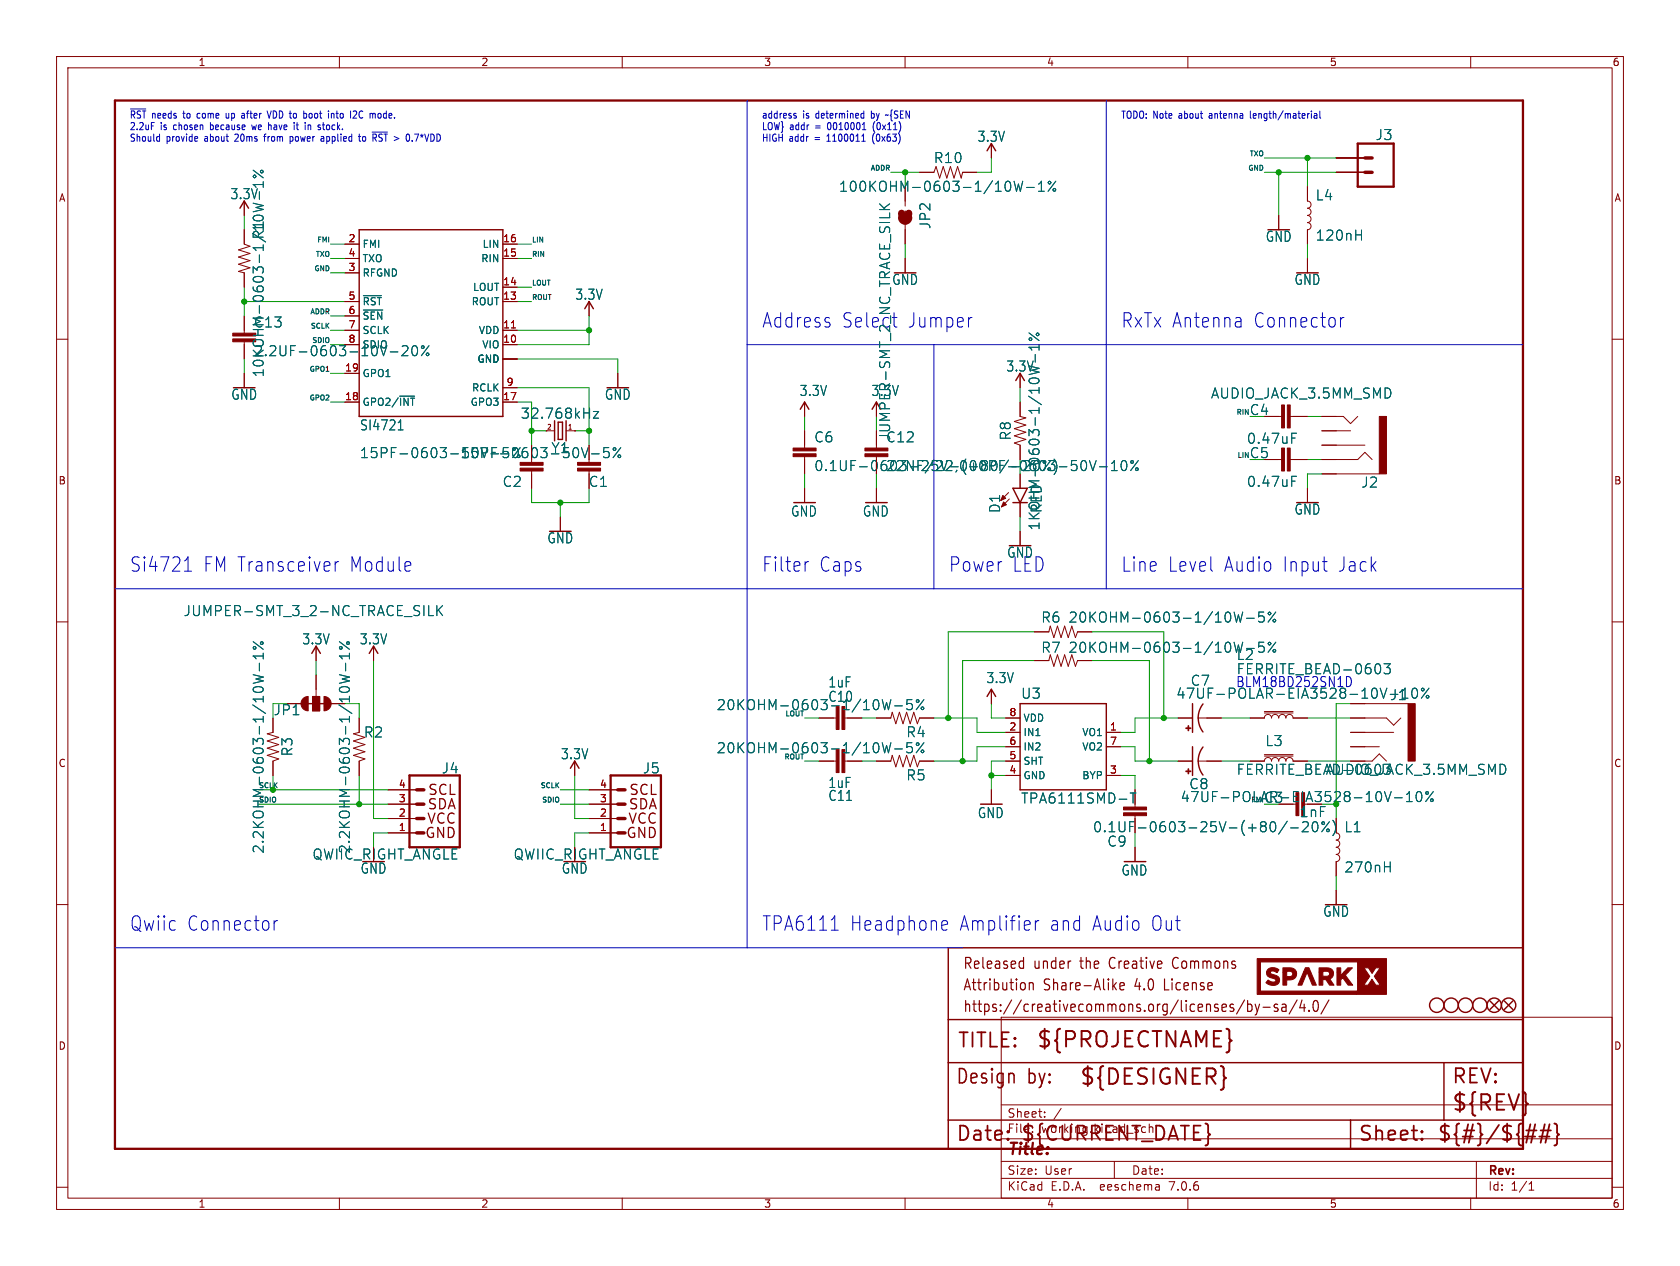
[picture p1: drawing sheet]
<svg xmlns="http://www.w3.org/2000/svg" width="297mm" height="224mm" viewBox="0 0 297 224" stroke-linecap="round" stroke-linejoin="round" font-family="sans-serif">
<g fill="none" stroke="#840000" stroke-width=".18">
<path d="M10 10h277v203.9h-277zM12 12h273v199.9h-273zM60 10v2M110 10v2M160 10v2M210 10v2M260 10v2M43.2 35.6v2.5M160 33v3.4M160 39.8v3.4M162.6 30.5h2.5l.4-1 .6 2 .7-2 .6 2 .6-2 .7 2 .6-2 .6 2 .3-1h2.5M175.3 25.4v2.5"/>
<path d="M226.1 38.1v2.5M231.1 33v2.6a.64 .64 0 0 1 .7 .6 .64 .64 0 0 1-.7 .6 .64 .64 0 0 1 .7 .7 .64 .64 0 0 1-.7 .6 .64 .64 0 0 1 .7 .6 .64 .64 0 0 1-.7 .7 .64 .64 0 0 1 .7 .6 .64 .64 0 0 1-.7 .6v2.6M236.2 30.5h5.1M236.2 27.9h5.1M10 60h2M43.2 40.6v2.6l1 .4-2 .6 2 .6-2 .7 2 .6-2 .6 2 .7-2 .6 1 .3v2.5M43.2 55.9v3M61 58.4h2.5M61 53.3h2.5M61 45.7h2.5M61 43.2h2.5M61 48.3h2.5"/>
<path d="M61 55.9h2.5M88.9 58.4h2.5M88.9 53.3h2.5M88.9 50.8h2.5M88.9 45.7h2.5M88.9 43.2h2.5M104.1 53.3v2.6M160 45.7v2.6M231.1 45.7v2.6M285 60h2M43.2 60.5v3M43.2 66v2.6"/>
<path d="M61 71.1h2.5M61 66h2.5M88.9 61h2.5M88.9 63.5h2.5M88.9 71.1h2.5M88.9 68.6h2.5M96.5 76.2h1.5M100.1 76.2h1.5M101.6 76.2h.1M104.1 78.7v3.1M109.2 66v2.6M142.2 71.1v2.6"/>
<path d="M142.2 76.2v3M154.9 78.7v.5M180.3 66v2.6M180.3 71.1v2.6l1.1 .2-2.1 .6 2.1 .7-2.1 .6 2.1 .7-2.1 .6 2.1 .6-2.1 .7 1 .3v2.6M223.5 73.7h3.1M228.1 73.7h3M233.7 78.7h7.6M233.7 73.7h3.8l1.3 1.2 1.2-1.2M233.7 76.2h5.1M94 83.3v3.1M99.1 91.4v2.6M104.1 83.3v.5"/>
<path d="M142.2 80.8v3M142.2 86.4v2.5M154.9 80.8v.5M154.9 86.4v2.5M178.3 87.1l-1.4 1.4M178.4 88.3l-1.4 1.4M180.3 83.8v2.6M180.3 88.9v2.5M180.3 94v2.5M223.5 81.3h3.1M228.1 81.3h3M231.1 86.4v2.5"/>
<path d="M233.7 81.3h6.3l1.3-1.3 1.3 1.3M233.7 83.8h10.1M10 110h2M55.9 114.3v2.5M55.9 119.4v3.8M66 114.3v2.5M182.9 111.8h2.5l.3-1.1 .6 2.1 .6-2.1 .7 2.1 .6-2.1 .6 2.1 .7-2.1 .6 2.1 .4-1h2.5M182.9 116.8h2.5l.3-1 .6 2.1 .6-2.1 .7 2.1 .6-2.1 .6 2.1 .7-2.1 .6 2.1 .4-1.1h2.5M285 110h2M48.3 127v2.5l-1.1 .3 2.1 .6-2.1 .7 2.1 .6-2.1 .6 2.1 .7-2.1 .6 2.1 .6-1 .4v2.6M50.8 124.5h2.5M55.2 123.2h1.3v2.5h-1.3z"/>
<path d="M58.4 124.5h2.6M63.5 127v2.5l-1 .3 2 .6-2 .7 2 .6-2 .6 2 .7-2 .6 2 .6-1 .4v2.6M68.6 139.7h5.1M101.6 134.6v2.6M104.1 139.7h5.1M144.8 134.6h3M144.8 127h3M149.4 134.6h3M149.4 127h3M154.9 134.6h2.6l.2-1 .7 2 .6-2 .6 2 .7-2 .6 2 .6-2 .7 2 .4-1h2.5M154.9 127h2.6l.2-1 .7 2 .6-2 .6 2 .7-2 .6 2 .6-2 .7 2 .4-1h2.5M175.3 121.9v2.6"/>
<path d="M175.3 139.7v2.5M177.8 134.6h2.5M177.8 127h2.5M177.8 129.5h2.5M177.8 132.1h2.5M177.8 137.2h2.5M195.6 129.5h2.5M195.6 132.1h2.5M195.6 137.2h2.5M200.7 139.7v3M208.3 134.6h2.5M208.3 127h2.5"/>
<path d="M211.8 134.6h4.1M211.8 127h4.1M221 127h2.5a.64 .64 0 0 1 .7-.6 .64 .64 0 0 1 .6 .6 .64 .64 0 0 1 .6-.6 .64 .64 0 0 1 .7 .6 .64 .64 0 0 1 .6-.6 .64 .64 0 0 1 .6 .6 .64 .64 0 0 1 .7-.6 .64 .64 0 0 1 .6 .6h2.5M223.5 134.6a.64 .64 0 0 1 .7-.6 .64 .64 0 0 1 .6 .6 .64 .64 0 0 1 .6-.6 .64 .64 0 0 1 .7 .6 .64 .64 0 0 1 .6-.6 .64 .64 0 0 1 .6 .6 .64 .64 0 0 1 .7-.6 .64 .64 0 0 1 .6 .6M223.5 133.7h5.1M223.5 133.5h5.1M223.5 126.1h5.1M223.5 125.9h5.1M238.8 127h6.3l1.3 1.3 1.2-1.3M238.8 129.5h7.6M238.8 132.1h5M241.3 124.5h7.6"/>
<path d="M242.6 134.6l1.2-1.2 1.3 1.2M10 160h2M68.6 147.3h5.1M68.6 144.8h5.1M68.6 142.2h5.1M104.1 147.3h5.1M104.1 144.8h5.1M104.1 142.2h5.1M200.7 144.3v.5M200.7 149.9v2.5M236.2 144.8v2.5a.64 .64 0 0 1 .7 .7 .64 .64 0 0 1-.7 .6 .64 .64 0 0 1 .7 .6 .64 .64 0 0 1-.7 .7 .64 .64 0 0 1 .7 .6 .64 .64 0 0 1-.7 .6 .64 .64 0 0 1 .7 .7 .64 .64 0 0 1-.7 .6v2.5M236.2 157.5v2.5"/>
<path d="M285 160h2M177 179.9h108v32h-108zM177 195.4h108M184.7 197.5v.1M184.7 196.7v.1M187.6 196l-1.3 2M10 210h2M60 211.9v2M110 211.9v2M160 211.9v2M177 208.4h108M177 205.4h108"/>
<path d="M177 201.4h108M197 205.4v3M204.9 209.6l.1 .9M205 210.4l-.2 .1M205 209.9h-.2M210 211.9v2M260 211.9v2M261 205.4v6.5M270.3 210.5h.9M270.3 209.4l.4-.4v1.5M285 210h2"/>
</g>
<g fill="none" stroke="#840000" stroke-width=".25">
<path d="M42.4 36.8l.8-1.2 .7 1.2M160 37.3v1.8M174.5 26.7l.8-1.3 .7 1.3M63.5 40.6h25.4v33.1h-25.4zM103.4 54.6l.7-1.3 .8 1.3M98 74.4v3.6M98.7 74.7v3M99.4 74.7v3M100.1 74.4v3.6M141.5 72.4l.7-1.3 .8 1.3M154.9 71.1l-.7 1.3M179.6 67.3l.7-1.3 .8 1.3"/>
<path d="M179.1 88.9h2.5M179.1 86.4h2.5l-1.3 2.5zM55.1 115.6l.8-1.3 .7 1.3M65.3 115.6l.7-1.3 .8 1.3M53.8 124.5h3.9M100.8 135.9l.8-1.3 .8 1.3M174.5 123.2l.8-1.3 .7 1.3M180.3 124.5h15.3v15.2h-15.3zM210.8 124.5v5M210.8 132.1v5.1M212.7 132.1a4.1 4.1 0 0 0 0 5M212.7 124.5a4.1 4.1 0 0 0 0 5"/>
<path d="M167.6 167.6h101.6v35.6h-101.6zM263.4 177l1.5 1.6M264.9 177l-1.5 1.6M265.9 177l1.6 1.6M267.5 177l-1.6 1.6M167.6 198.1h101.6M167.6 180.3h101.6M167.6 188h101.6M238.8 198.1v5.1M255.3 188v10.1"/>
<circle cx="254" cy="177.8" r="1.27"/>
<circle cx="256.5" cy="177.8" r="1.27"/>
<circle cx="259.1" cy="177.8" r="1.27"/>
<circle cx="261.6" cy="177.8" r="1.27"/>
<circle cx="264.2" cy="177.8" r="1.27"/>
<circle cx="266.7" cy="177.8" r="1.27"/>
</g>
<g fill="#840000" stroke="#840000" stroke-width=".18">
<path d="M243.8 73.7h1.3v10.1h-1.3z"/>
<path d="M152.9 80.3h4.1v.5h-4.1z"/>
<path d="M152.9 79.2h4.1v.6h-4.1z"/>
<path d="M225.6 172h.2z"/>
<path d="M230.8 171.2h.6l.3 .8h-1.3z"/>
<path d="M236.4 171.2h.6v.8h-.6z"/>
<path d="M238.3 171.2h.8l-.8 .8h-.8z"/>
<path d="M230.4 172h1.3l1 2.3h-.7l-.9-2.3-.9 2.3h-.7z"/>
<path d="M236.4 172h.6v.5l.5-.5h.8l-.5 .5 1.3 1.8h-.8l-.9-1.4-.4 .4v1h-.6z"/>
<path d="M240 173h1.9l-.8 1.3h.8l.6-1.1 .7 1.1h.8l-.8-1.3h1.9v2.9h-5.3v-.6h.2z"/>
<path d="M226.8 171.2l1.7 .1 .4 .2 .3 .5h-.8a.93 .93 0 0 0-.9-.2v.2h-.7z"/>
<path d="M233.2 171.2l1.9 .1 .3 .2 .3 .5h-.7l-.5-.2-1.3 .2z"/>
<path d="M222.2 169.6h22.9v3.4h-1.9l-.2-.3 1-1.5h-.8l-.6 1-.7-1h-.8l1.1 1.5-.3 .3h-1.9v-2.9h-17.2v5.2h17v.6h-17.6z"/>
<path d="M224.2 171.4a1.59 1.59 0 0 1 1.9 .1l-.3 .5-.8-.3-.4 .3h-.7z"/>
<path d="M233.2 172h.7v.7h.6a.44 .44 0 0 0 .5-.2 .44 .44 0 0 0 0-.5h.7v.2a.95 .95 0 0 1-.6 1l.7 1.1h-.8l-.6-1h-.5v1h-.7z"/>
<path d="M226.8 172h.7v.7h.5a.47 .47 0 0 0 .5-.2 .47 .47 0 0 0-.1-.5h.8v.3a1.09 1.09 0 0 1-1.2 1h-.5v.9h-.7z"/>
<path d="M223.9 172h.7l.1 .2 .5 .2a.95 .95 0 0 1 1 1 .95 .95 0 0 1-1.1 .9l-.7-.1-.6-.4 .4-.5a.82 .82 0 0 0 1.3 .1l-.1-.2-.5-.2a.92 .92 0 0 1-1-1z"/>
<path d="M198.6 143.8h4.1v.5h-4.1z"/>
<path d="M198.6 142.7h4.1v.6h-4.1z"/>
<path d="M230.1 140.2h.5v4.1h-.5z"/>
<path d="M229.1 140.2h.5v4.1h-.5z"/>
<path d="M248.9 124.5h1.3v10.1h-1.3z"/>
<path d="M210 136h.2v.9h-.2z"/>
<path d="M209.6 136.4h.9v.1h-.9z"/>
<path d="M210 128.4h.2v.9h-.2z"/>
<path d="M209.6 128.7h.9v.2h-.9z"/>
<path d="M102.1 81.8h4.1v.5h-4.1z"/>
<path d="M102.1 82.8h4.1v.5h-4.1z"/>
<path d="M57.3 123.2a1.27 1.27 0 0 1 1.2 1.3 1.27 1.27 0 0 1-1.2 1.2z"/>
<path d="M55.2 123.2h1.3v2.5h-1.3z"/>
<path d="M53.6 123.6l.3-.3 .6-.1v1.3h-1.3l.1-.6z"/>
<path d="M53.2 124.5h1.3v1.2a1.27 1.27 0 0 1-1.3-1.2z"/>
<path d="M91.9 81.8h4.1v.5h-4.1z"/>
<path d="M91.9 82.8h4.1v.5h-4.1z"/>
<path d="M41.1 59.9h4.1v.6h-4.1z"/>
<path d="M41.1 58.9h4.1v.5h-4.1z"/>
<path d="M148.8 125h.6v4h-.6z"/>
<path d="M147.8 125h.5v4h-.5z"/>
<path d="M148.8 132.6h.6v4.1h-.6z"/>
<path d="M147.8 132.6h.5v4.1h-.5z"/>
<path d="M177.4 88.8l.5 .5-.9 .4z"/>
<path d="M227.6 71.6h.5v4.1h-.5z"/>
<path d="M226.6 71.6h.5v4.1h-.5z"/>
<path d="M227.6 79.2h.5v4.1h-.5z"/>
<path d="M226.6 79.2h.5v4.1h-.5z"/>
<path d="M140.2 80.3h4.1v.5h-4.1z"/>
<path d="M140.2 79.2h4.1v.6h-4.1z"/>
</g>
<path d="M20.3 17.8h248.9v185.4h-248.9zM240 25.4h6.4v7.6h-6.4zM72.4 137.2h8.9v12.7h-8.9zM107.9 137.2h8.9v12.7h-8.9z" fill="none" stroke="#840000" stroke-width=".41"/>
<g fill="none" stroke="#006464" stroke-width=".18">
<path d="M44.8 35.9l1.7 .5-1.2 .3 1.2 .3-1.7 .5M44.8 30.1l1.7 1.4M45.9 33.9v1.4M46.5 32.1v1M46.5 32.6h-1.7l.2 .2M155.5 36.1l1 1M157.3 36.1l-1 .7M179.3 32.1l.4 1.7 .3-1.2 .4 1.2 .4-1.7M181.5 33.2h1.3M183.6 33.8h1M183.6 32.6l.5-.5v1.7M186.6 32.1l-1.3 1.7"/>
<path d="M64.2 52.3h3.2M64.2 54.8h3.5M181.9 58.9l1.8 1.3M239.7 41.5h1M240.7 40.7v1.8M69 62.2h1.3M70.4 76h.9M70.5 74.7l.3-.4v1.7M71.1 61.3l.3-.2 .6 .1a.48 .48 0 0 1 0 .7l-1 1h1.1M73.1 61.2l.3-.1a1.11 1.11 0 0 1 0 1.8h-.2a1.18 1.18 0 0 1-.1-1.7zM75.8 61.1l-1.3 1.8M104 79.2l-.6 1.8"/>
<path d="M104.9 72.8h.9l-.9 1.2h.9M107.6 79.2h-.8l-.1 .8 .2-.2 .6 .1 .2 .3-.1 .6-.2 .2h-.5l-.2-.2M109.7 79.2l-1.3 1.8M181.9 64.7l1.8 .5-1.3 .3 1.3 .3M183 62.7v1.4M183.7 60.9v1M183.7 61.4h-1.8l.5 .5M228.4 77.5h.6M228.4 76.6h.8M104.6 80.3h1.3M192.6 81.5l.6 1.7 .6-1.7M194.4 82.6h1.3"/>
<path d="M196.5 83.2h1M196.5 82l.5-.5v1.7M198.4 81.6l.4-.1a1.11 1.11 0 0 1 0 1.7h-.2a1.08 1.08 0 0 1-.2-1.6zM201.2 81.5l-1.3 1.7M228.4 85.1h.6M228.4 84.3h.8M44.8 119.3l1.7 .5-1.2 .3 1.2 .3-1.7 .5M44.8 113.5l1.7 1.4M45.9 117.3v1.4M46.5 115.5v1M46.5 116h-1.7l.5 .5M60 119.3l1.8 .5-1.3 .3 1.3 .3-1.8 .5"/>
<path d="M60 113.5l1.8 1.4M61.1 117.3v1.4M61.8 116h-1.8l.5 .5M61.8 115.5v1M75.8 108.9h.8M77.2 107.1v1.8M77.5 107.9l.7 1M78.2 107.1l-1 1M218.2 108.3l.4 1.7 .3-1.2 .4 1.2 .4-1.7M218.2 113.6l.4 1.8 .3-1.3 .4 1.3 .4-1.8M220.4 109.4h1.3M223.4 108.3h-.8l-.1 .8 .2-.2 .6 .1 .2 .3-.1 .6-.2 .1h-.5l-.2-.1"/>
<path d="M223.4 113.6h-.8l-.1 .8 .2-.1 .6 .1 .2 .2-.1 .6-.2 .2h-.5l-.2-.2M225.5 108.3l-1.3 1.7M225.5 113.6l-1.3 1.8M244.7 117.4h1.1l-.6 .7a.48 .48 0 0 1 .6 .3v.4l-.2 .3-.7 .1-.2-.2M156 131.4l.4 1.7 .3-1.2 .4 1.2 .4-1.7M156 123.7l.4 1.8 .3-1.2 .4 1.2 .4-1.8M158.2 132.5h1.3M158.2 124.8h1.3M160.4 131.4l-.1 .8 .2-.2 .6 .1 .2 .3v.4l-.3 .3h-.5l-.2-.1M161.2 123.7h-.8l-.1 .9 .2-.2 .6 .1 .2 .3-.1 .6-.2 .1h-.5l-.2-.1M162.1 131.5l-.1 .1 .2 .3 .3-.3-.1-.1M163.3 131.4l-1.3 1.7"/>
<path d="M163.3 123.7l-1.3 1.8M247.9 123.5h1M249.8 121.8l.4-.1a1.11 1.11 0 0 1 0 1.8h-.2a1.18 1.18 0 0 1-.2-1.7zM252.6 121.7l-1.3 1.8M199.8 140.3h1M200.3 140.3v1.7M225.3 145.4l.1 .1a1.38 1.38 0 0 1-.1 1.5M227.6 145.3l-1.6 2.2M228.2 146.4h1.3M231.2 145.5v.6l-1 1h1.1M232.1 145.5a1.21 1.21 0 0 0 .3 1.6h.2a1.08 1.08 0 0 0 .2-1.6M233.7 145.6l.2 .2 .3-.2"/>
<path d="M235 145.3l-1.3 1.8M235.6 145.1a2.04 2.04 0 0 1 0 2.7M244.8 153.3h1M245.8 152.5v1.7M246.5 141.1h1.4M248.7 141.8h1M248.7 140.5l.5-.5v1.8M250.6 140.1l.3-.1a1.11 1.11 0 0 1 0 1.8h-.1a1.18 1.18 0 0 1-.2-1.7zM253.4 140l-1.4 1.8"/>
<circle cx="45" cy="31.2" r=".25"/>
<circle cx="46.3" cy="30.3" r=".25"/>
<circle cx="185.6" cy="32.3" r=".25"/>
<circle cx="186.4" cy="33.6" r=".25"/>
<circle cx="182.2" cy="60" r=".25"/>
<circle cx="183.4" cy="59.1" r=".25"/>
<circle cx="74.8" cy="61.4" r=".25"/>
<circle cx="75.6" cy="62.7" r=".25"/>
<circle cx="108.6" cy="79.4" r=".25"/>
<circle cx="109.5" cy="80.7" r=".25"/>
<circle cx="200.1" cy="81.7" r=".25"/>
<circle cx="201" cy="83" r=".25"/>
<circle cx="45" cy="114.6" r=".25"/>
<circle cx="46.3" cy="113.7" r=".25"/>
<circle cx="60.3" cy="114.6" r=".25"/>
<circle cx="61.5" cy="113.7" r=".25"/>
<circle cx="224.4" cy="108.5" r=".25"/>
<circle cx="224.4" cy="113.8" r=".25"/>
<circle cx="225.3" cy="109.8" r=".25"/>
<circle cx="225.3" cy="115.1" r=".25"/>
<circle cx="162.2" cy="124" r=".25"/>
<circle cx="163.1" cy="125.3" r=".25"/>
<circle cx="163.1" cy="132.9" r=".25"/>
<circle cx="251.5" cy="122" r=".25"/>
<circle cx="252.4" cy="123.2" r=".25"/>
<circle cx="234.8" cy="146.9" r=".25"/>
<circle cx="252.3" cy="140.3" r=".25"/>
<circle cx="253.1" cy="141.5" r=".25"/>
</g>
<path d="M241.3 30.5h1.3M241.3 27.9h1.3M73.7 139.7h1.2M109.2 139.7h1.3M73.7 147.3h1.2M73.7 144.8h1.2M73.7 142.2h1.2M109.2 147.3h1.3M109.2 144.8h1.3M109.2 142.2h1.3" fill="none" stroke="#840000" stroke-width=".61"/>
<path d="M159.4 37.7a.64 .64 0 0 0 .6 .7 .64 .64 0 0 0 .7-.7M159.4 38.5a.63 .63 0 0 0 .6 .6 .63 .63 0 0 0 .7-.6" fill="none" stroke="#840000" stroke-width="1.3"/>
<path d="M90.4 58h.7" fill="none" stroke="#a90000" stroke-width=".18"/>
<g fill="none" stroke="#840000" stroke-width=".32">
<path d="M269.8 199.9h1.8M271.4 198.9l-.7 3.2M272.4 199.9h1.8M273.1 198.9l-.7 3.2M273.9 198.9l-.7 3.2M274.8 198.7l.3 .2 .2 .2v1.2l.3 .4-.3 .3v1.2l-.2 .3-.3 .1M178.2 201.4l.1 .1-.1 .1M251.4 201.4l.1 .1-.1 .1M251.4 201.4l-.1 .1 .1 .1M251.4 200.1v.2M251.4 201.4v.2M251.4 200.1l.1 .1-.1 .1"/>
<path d="M251.4 200.1l-.1 .1 .1 .1M269.6 201h1.8M272.1 201h1.8"/>
</g>
<path d="M216.5 190.5l.2 .2-.2 .1" fill="none" stroke="#840000" stroke-width=".34"/>
<g fill="none" stroke="#840000" stroke-width=".21">
<path d="M180.5 170l.4 .1M180.9 169.3v2M180.9 171.2l-.4 .1M181.2 174v.9M182 173.8v1.3M182 174a.4 .4 0 0 1 .6-.1l.1 1.2M196.9 174.4l.5 .7M197.4 173.8l-.7 .7M198 174.4l.8-.1-.1-.4-.5-.1-.2 .3 .1 .9 .1 .1 .5-.1M220 176.9l-1.4 2.5M220.6 177v1.9M220.6 177.7l.4-.1 .3 .4v.5l-.1 .3-.2 .1-.4-.1"/>
<path d="M221.9 177.6l.4 1.3M222.3 178.9l-.2 .5-.2 .1M222.7 177.6l-.4 1.3M223.3 178.2h1.2M225.9 177.7l-.4-.1a.34 .34 0 0 0-.3 .3 .34 .34 0 0 0 .3 .4h.2a.34 .34 0 0 1 .3 .3 .34 .34 0 0 1-.3 .3l-.4-.1M226.7 177.7l.1-.1 .5 .1 .1 1.2M227.4 178.1l-.6 .1a.4 .4 0 0 0-.2 .3 .4 .4 0 0 0 .2 .4l.6-.1M229.3 176.9l-1.4 2.5M230.2 176.9l-.4 1.4h1M230.6 177.6v1.3M231.4 178.7v.2M232.4 177.1a.37 .37 0 0 1 .4-.1 .37 .37 0 0 1 .2 .3l.1 .9a.71 .71 0 0 1-.4 .7h-.2a1.44 1.44 0 0 1-.1-1.8z"/>
<path d="M234.9 176.9l-1.4 2.5"/>
</g>
<g fill="none" stroke="#0000c2" stroke-width=".18">
<path d="M47.2 19.6l.4 1.3 .3-1.3M62.9 19.6l.2 .3-.1 .3-.6 .7h.7M63.6 19.8l-.1 .4 .1 .5M132.1 17.8v149.8M152.7 19.6v1.3M195.6 17.8v86.3M221 19.7v1l.2 .2M233.3 19.7v1l.2 .2M27.9 24.1l.3 .1M28.2 24.9l-.3 .1M28.2 23.7v1.3M34.9 24.2v.2l-.5 .2"/>
<path d="M40 20.1v.6l.1 .2M42.8 20.8l.3 .1M43.1 20.1h-.3M43.1 20.4l-.3 .1M44.5 22.1l.2 .8M46.6 24.1h.4M46.8 23.8v1.2M51.3 24.9h.4M51.3 24.2h.4M51.3 24.1v1.3M52.4 22.1h.4M52.5 21.7v1.1l.2 .1"/>
<path d="M54.5 22.1v.8M54.8 22.1l-.3 .1M54.8 20.1l-.2 .2v.4l.2 .2M56.8 24.9h.4M56.8 24.2h.4v.8M57 22.1h.4M57.1 21.7v1.1l.2 .1M57.2 24.4l-.4 .2M58.7 20.1l.3 .1v.7M63.4 24.1h.4M63.5 23.7v1.1l.3 .2M64.3 24.1l-.2 .3v.3l.2 .3"/>
<path d="M65.8 23.4h2.7M66.9 20.1h.4M66.9 20.8h.4M67 24.9l.1 .1M67 23.8v.4M73.3 23.7h.7M140.5 20.1h.2M140.5 20.5h.2l.1 .2-.2 .2h-.2M152.4 25h.6M152.4 20.1h.3M152.5 22.9h.6M152.7 20.8l-.3 .1"/>
<path d="M154.4 23.9l-.1 .5 .1 .7M154.4 22l.1 1.1M156.6 20.4h.3M232.4 20.1h.4v.8M232.8 20.4h-.3l-.2 .2 .2 .3h.3M171.6 56.2h.2M237 56.2v1.7M237.6 56.2a.56 .56 0 0 0-.6 .4M132.1 61h137.1M165.1 61v43.1M32.8 99.1l.4-.6v2.5M59.3 99.3v1.7"/>
<path d="M59.9 99.3a.56 .56 0 0 0-.6 .5M142.9 99.3l-.4 .2M233.8 99.3h.8M20.3 104.1h248.9M32.6 101h1.3M234.4 101h.2M238 119.7v1.7M238.9 120.4l-.1 .8M20.3 167.6h149.9M48.5 162.8v1.7M49.1 162.8a.56 .56 0 0 0-.6 .5M147 164.5h1.2"/>
<path d="M166.8 162.8l.6 .2 .1 .4-1 .3M167.4 164.4l-.6 .1M183 162.8v1.7M183.7 162.8a.56 .56 0 0 0-.7 .5"/>
</g>
<g fill="none" stroke="#009600" stroke-width=".18">
<path d="M43.2 38.1v2.5M157.5 30.5h5.1M160 30.5v2.5M175.3 27.9v2.6h-2.6M223.5 30.5h12.7M223.5 27.9h12.7M226.1 30.5v7.6M231.1 27.9v5.1M43.2 53.3h17.8M43.2 50.8v5.1M58.4 58.4h2.6M58.4 55.9h2.6"/>
<path d="M58.4 43.2h2.6M58.4 45.7h2.6M58.4 48.3h2.6M91.4 58.4h12.7M91.4 53.3h2.6M91.4 43.2h2.6M91.4 50.8h2.6M91.4 45.7h2.6M104.1 55.9v5.1h-12.7M160 43.2v2.5M231.1 43.2v2.5M43.2 63.5v2.5"/>
<path d="M58.4 71.1h2.6M58.4 66h2.6M91.4 68.6h12.7v10.1M91.4 71.1h2.6v7.6M91.4 63.5h17.8v2.5M94 76.2h2.5M101.6 76.2h2.5M142.2 73.7v2.5M180.3 68.6v2.5M231.1 73.7h2.6M94 86.4v2.5h10.1v-2.5M99.1 88.9v2.5"/>
<path d="M142.2 83.8v2.6M154.9 83.8v2.6M180.3 91.4v2.6M231.1 81.3h2.6M233.7 83.8h-2.6v2.6M55.9 116.8v2.6M66 116.8v28h2.6M182.9 116.8h-12.7v17.8M182.9 111.8h-15.3v15.2M193 116.8h10.2v17.8M193 111.8h12.7v15.2M45.7 139.7h22.9"/>
<path d="M48.3 137.2v2.5M61 124.5h2.5v2.5M63.5 137.2v5M99.1 139.7h5M101.6 137.2v7.6h2.5M142.2 134.6h2.6M142.2 127h2.6M152.4 134.6h2.5M152.4 127h2.5M165.1 127h7.6v2.5h5.1M175.3 124.5v2.5h2.5M175.3 137.2h2.5"/>
<path d="M177.8 132.1h-5.1v2.5h-7.6M177.8 134.6h-2.5v5.1M198.1 132.1h2.6v2.5h7.6M198.1 137.2h2.6v2.5M208.3 127h-7.6v2.5h-2.6M215.9 134.6h5.1M215.9 127h5.1M231.1 134.6h7.7M231.1 127h7.7M236.2 124.5v20.3M45.7 142.2h22.9M68.6 147.3h-2.6v2.6"/>
<path d="M99.1 142.2h5M104.1 147.3h-2.5v2.6M200.7 147.3v2.6M236.2 154.9v2.6"/>
</g>
<g fill="#009600" stroke="#009600" stroke-width=".18">
<circle cx="203.2" cy="134.6" r=".46"/>
<circle cx="231.1" cy="27.9" r=".46"/>
<circle cx="170.2" cy="134.6" r=".46"/>
<circle cx="175.3" cy="137.2" r=".46"/>
<circle cx="205.7" cy="127" r=".46"/>
<circle cx="226.1" cy="30.5" r=".46"/>
<circle cx="160" cy="30.5" r=".46"/>
<circle cx="167.6" cy="127" r=".46"/>
<circle cx="43.2" cy="53.3" r=".46"/>
<circle cx="104.1" cy="58.4" r=".46"/>
<circle cx="94" cy="76.2" r=".46"/>
<circle cx="99.1" cy="88.9" r=".46"/>
<circle cx="104.1" cy="76.2" r=".46"/>
<circle cx="63.5" cy="142.2" r=".46"/>
<circle cx="48.3" cy="139.7" r=".46"/>
</g>
<g font-size="3.8" fill="#840000">
<text x="183.1" y="185.7">${PROJECTNAME}</text>
<text x="190.8" y="192.3">${DESIGNER}</text>
<text x="256.5" y="196.9">${REV}</text>
</g>
<g font-size="3.5" fill="#0000c2">
<text x="134.6" y="58.2">Address</text>
<text x="160.4" y="58.2">Jumper</text>
<text x="198.1" y="58.2">RxTx Antenna</text>
<text x="221.5" y="58.2">Connector</text>
<text x="22.9" y="101.4">Si4721</text>
<text x="35.8" y="101.4">FM Transceiver</text>
<text x="61.7" y="101.4">Module</text>
<text x="134.6" y="101.4">Filter</text>
<text x="144.7" y="101.4">Caps</text>
<text x="167.6" y="101.4">Power</text>
<text x="178.9" y="101.4">LED</text>
<text x="198.1" y="101.4">Line</text>
<text x="206.4" y="101.4">Level</text>
<text x="216.3" y="101.4">Audio</text>
<text x="226.7" y="101.4">Input</text>
<text x="236.5" y="101.4">Jack</text>
<text x="22.9" y="164.9">Qwiic</text>
<text x="33" y="164.9">Connector</text>
<text x="134.6" y="164.9">TPA6111</text>
<text x="150.2" y="164.9">Headphone</text>
<text x="169.5" y="164.9">Amplifier</text>
<text x="185.5" y="164.9">and</text>
<text x="193" y="164.9">Audio</text>
<text x="203.4" y="164.9">Out</text>
</g>
<text font-size="3.5" fill="#006464" x="148.7" y="58.2">Select</text>
<g font-size="3.5" fill="#840000">
<text x="169.2" y="185.7">TITLE:</text>
<text x="168.9" y="192.1">Design</text>
<text x="181.6" y="192.1">by:</text>
<text x="256.5" y="192.1">REV:</text>
<text x="168.9" y="202.2">Date:</text>
<text x="180.3" y="202.2">${CURRENT_DATE}</text>
<text x="240" y="202.2">Sheet:</text>
<text x="254" y="202.2">${#}/${##}</text>
</g>
<text font-size="2.8" fill="#840000" x="178" y="204.8">Title:</text>
<g font-size="2.7" fill="#840000">
<text x="170.2" y="171.7">Released</text>
<text x="182.7" y="171.7">under</text>
<text x="191.1" y="171.7">the</text>
<text x="196.5" y="171.7">Creative</text>
<text x="208" y="171.7">Commons</text>
<text x="170.2" y="175.5">Attribution</text>
<text x="170.2" y="179.3">https://creativecommons.org/licenses/by-sa/4.0/</text>
<text x="184.5" y="175.5">Share-Alike</text>
<text x="200.8" y="175.5">4.0</text>
<text x="206.2" y="175.5">License</text>
</g>
<g font-size="2.5" fill="#006464">
<text x="165" y="29.1">R10</text>
<text x="172.7" y="25.3">3.3V</text>
<text x="243.1" y="25">J3</text>
<text x="40.7" y="35.5">3.3V</text>
<text x="148.2" y="34.1">100KOHM-0603-1/10W-1%</text>
<text x="232.5" y="35.7">L4</text>
<text x="164.7" y="40.6" transform="rotate(-90 164.7 40.6)">JP2</text>
<text x="46.8" y="42.4" transform="rotate(-90 46.8 42.4)">R1</text>
<text x="223.7" y="43">GND</text>
<text x="232.5" y="42.8">120nH</text>
<text x="101.6" y="53.2">3.3V</text>
<text x="157.6" y="50.6">GND</text>
<text x="228.8" y="50.6">GND</text>
<text x="44.8" y="58.1">C13</text>
<text x="44.8" y="63.2">2.2UF-0603-10V-20%</text>
<text x="177.8" y="65.9">3.3V</text>
<text x="40.8" y="70.9">GND</text>
<text x="46.8" y="66.8" transform="rotate(-90 46.8 66.8)">10KOHM-0603-1/10W-1%</text>
<text x="106.8" y="70.9">GND</text>
<text x="141.3" y="70.2">3.3V</text>
<text x="154" y="70.2">3.3V</text>
<text x="214" y="70.7">AUDIO_JACK_3.5MM_SMD</text>
<text x="63.6" y="76.3">SI4721</text>
<text x="92" y="74.3">32.768kHz</text>
<text x="178.9" y="78" transform="rotate(-90 178.9 78)">R8</text>
<text x="220.9" y="73.6">C4</text>
<text x="63.5" y="81.3">15PF-0603-50V-5%</text>
<text x="97.4" y="80.4">Y1</text>
<text x="143.9" y="78.5">C6</text>
<text x="156.6" y="78.5">C12</text>
<text x="156.6" y="83.5">22NF/22,000PF-0603-50V-10%</text>
<text x="220.4" y="78.7">0.47uF</text>
<text x="220.9" y="81.3">C5</text>
<text x="88.8" y="86.3">C2</text>
<text x="220.4" y="86.3">0.47uF</text>
<text x="240.6" y="86.5">J2</text>
<text x="139.8" y="91.6">GND</text>
<text x="152.5" y="91.6">GND</text>
<text x="177" y="90.8" transform="rotate(-90 177 90.8)">D1</text>
<text x="184" y="93.9" transform="rotate(-90 184 93.9)">1KOHM-0603-1/10W-1%</text>
<text x="184.4" y="90.8" transform="rotate(-90 184.4 90.8)">RED</text>
<text x="228.8" y="91.2">GND</text>
<text x="96.7" y="96.3">GND</text>
<text x="178" y="98.9">GND</text>
<text x="32.4" y="109.2">JUMPER-SMT_3_2-NC_TRACE_SILK</text>
<text x="184" y="110.3">R6</text>
<text x="188.8" y="110.3">20KOHM-0603-1/10W-5%</text>
<text x="53.4" y="114.2">3.3V</text>
<text x="63.5" y="114.2">3.3V</text>
<text x="184" y="115.7">R7</text>
<text x="188.8" y="115.7">20KOHM-0603-1/10W-5%</text>
<text x="218.5" y="116.9">L2</text>
<text x="218.5" y="119.5">FERRITE_BEAD-0603</text>
<text x="126.6" y="125.8">20KOHM-0603-1/10W-5%</text>
<text x="146.4" y="124.4">C10</text>
<text x="146.4" y="121.8">1uF</text>
<text x="174.3" y="121">3.3V</text>
<text x="180.4" y="123.8">U3</text>
<text x="207.9" y="123.8">47UF-POLAR-EIA3528-10V-10% J1</text>
<text x="210.4" y="121.5">C7</text>
<text x="218.4" y="121.7">BLM18BD252SN1D</text>
<text x="48.3" y="126.7">JP1</text>
<text x="64.3" y="130.7">R2</text>
<text x="160.2" y="130.6">R4</text>
<text x="51.9" y="133.9" transform="rotate(-90 51.9 133.9)">R3</text>
<text x="78" y="137">J4</text>
<text x="99.1" y="134.5">3.3V</text>
<text x="113.6" y="137">J5</text>
<text x="126.6" y="133.5">20KOHM-0603-1/10W-5%</text>
<text x="223.6" y="132.2">L3</text>
<text x="234.3" y="137.3">AUDIO_JACK_3.5MM_SMD</text>
<text x="146.4" y="141.9">C11</text>
<text x="146.4" y="139.6">1uF</text>
<text x="160.2" y="138.3">R5</text>
<text x="180.4" y="142.3">TPA6111SMD-T</text>
<text x="210.2" y="139.8">C8</text>
<text x="223.4" y="142.2">C3</text>
<text x="172.8" y="144.9">GND</text>
<text x="195.7" y="150">C9</text>
<text x="237.6" y="147.4">L1</text>
<text x="46.8" y="151.1" transform="rotate(-90 46.8 151.1)">2.2KOHM-0603-1/10W-1%</text>
<text x="62.1" y="151.1" transform="rotate(-90 62.1 151.1)">2.2KOHM-0603-1/10W-1%</text>
<text x="63.7" y="154.7">GND</text>
<text x="99.2" y="154.7">GND</text>
<text x="198.2" y="155.1">GND</text>
<text x="237.6" y="154.5">270nH</text>
<text x="233.8" y="162.4">GND</text>
</g>
<g font-size="2.5" fill="#840000">
<text x="81.3" y="81.3">15PF-0603-50V-5%</text>
<text x="143.9" y="83.5">0.1UF-0603-25V-(+80/-20%)</text>
<text x="157.6" y="78" transform="rotate(-90 157.6 78)">JUMPER-SMT_2_NC_TRACE_SILK</text>
<text x="104" y="86.3">C1</text>
<text x="218.5" y="137.3">FERRITE_BEAD-0603</text>
<text x="75.5" y="143.5">SDA</text>
<text x="75.6" y="140.9">SCL</text>
<text x="111" y="143.5">SDA</text>
<text x="111.1" y="140.9">SCL</text>
<text x="75" y="148.5">GND</text>
<text x="75.4" y="146">VCC</text>
<text x="110.6" y="148.5">GND</text>
<text x="110.9" y="146">VCC</text>
<text x="193.1" y="147.4">0.1UF-0603-25V-(+80/-20%)</text>
<text x="229.7" y="144.8">1nF</text>
<text x="55.2" y="152.2">QWIIC_RIGHT_ANGLE</text>
<text x="90.7" y="152.2">QWIIC_RIGHT_ANGLE</text>
</g>
<text font-size="2.5" fill="#009600" x="208.6" y="142.1">47UF-POLAR-EIA3528-10V-10%</text>
<g font-size="2.1" fill="#840000">
<text x="178" y="197.9">Sheet:</text>
<text x="178" y="200.6">File:</text>
<text x="184.1" y="200.6">working.kicad_sch</text>
<text x="178" y="208">Size:</text>
<text x="184.7" y="208">User</text>
<text x="200" y="208">Date:</text>
<text x="263" y="208.2">Rev:</text>
<text x="178" y="210.8">KiCad</text>
<text x="185.7" y="210.8">E.D.A.</text>
<text x="194.6" y="210.8">eeschema</text>
<text x="207" y="210.8">7.0.6</text>
<text x="263" y="210.8">Id:</text>
<text x="267.1" y="210.8">1/1</text>
</g>
<g font-size="1.8" fill="#840000">
<text x="35" y="11.9">1</text>
<text x="85" y="11.9">2</text>
<text x="135" y="11.9">3</text>
<text x="185" y="11.9">4</text>
<text x="235" y="11.9">5</text>
<text x="285" y="11.9">6</text>
<text x="10.3" y="35.9">A</text>
<text x="285.3" y="35.9">A</text>
<text x="10.3" y="85.9">B</text>
<text x="285.3" y="85.9">B</text>
<text x="10.3" y="135.9">C</text>
<text x="285.3" y="135.9">C</text>
<text x="10.3" y="185.9">D</text>
<text x="285.3" y="185.9">D</text>
<text x="35" y="213.8">1</text>
<text x="85" y="213.8">2</text>
<text x="135" y="213.8">3</text>
<text x="185" y="213.8">4</text>
<text x="235" y="213.8">5</text>
<text x="285" y="213.8">6</text>
</g>
<g font-size="1.8" fill="#0000c2">
<text x="22.9" y="21.1">~{RST}</text>
<text x="22.9" y="23.1">2.2uF</text>
<text x="26.9" y="21.1">needs</text>
<text x="28.4" y="23.1">is</text>
<text x="30.8" y="23.1">chosen</text>
<text x="32.6" y="21.1">to</text>
<text x="35.3" y="21.1">come</text>
<text x="37.6" y="23.1">because</text>
<text x="40.6" y="21.1">up</text>
<text x="43.6" y="21.1">after</text>
<text x="45.2" y="23.1">we have</text>
<text x="48.5" y="21.1">VDD to</text>
<text x="53.1" y="23.1">it</text>
<text x="55.3" y="21.1">boot</text>
<text x="55.3" y="23.1">in</text>
<text x="57.8" y="23.1">stock.</text>
<text x="59.9" y="21.1">into</text>
<text x="64" y="21.1">I2C</text>
<text x="67.7" y="21.1">mode.</text>
<text x="134.6" y="21.1">address</text>
<text x="134.6" y="23.1">LOW} addr</text>
<text x="142" y="21.1">is</text>
<text x="144.3" y="23.1">=</text>
<text x="144.4" y="21.1">determined</text>
<text x="146.7" y="23.1">0010001</text>
<text x="154.4" y="21.1">by</text>
<text x="155" y="23.1">(0x11)</text>
<text x="157.3" y="21.1">~{SEN</text>
<text x="198.1" y="21.1">TODO: Note</text>
<text x="208.6" y="21.1">about</text>
<text x="214.2" y="21.1">antenna</text>
<text x="221.7" y="21.1">length/material</text>
<text x="22.9" y="25.2">Should</text>
<text x="29.4" y="25.2">provide</text>
<text x="36.3" y="25.2">about</text>
<text x="41.9" y="25.2">20ms</text>
<text x="47.4" y="25.2">from</text>
<text x="52.1" y="25.2">power</text>
<text x="57.9" y="25.2">applied</text>
<text x="64.9" y="25.2">to</text>
<text x="67.5" y="25.2">~{RST}</text>
<text x="71.5" y="25.2">&gt;</text>
<text x="73.9" y="25.2">0.7*VDD</text>
<text x="134.6" y="25.2">HIGH addr</text>
<text x="144.2" y="25.2">=</text>
<text x="146.6" y="25.2">1100011</text>
<text x="154.9" y="25.2">(0x63)</text>
</g>
<g font-size="1.8" fill="#a90000">
<text x="61.5" y="42.9">2</text>
<text x="61.5" y="45.5">4</text>
<text x="88.9" y="45.5">15</text>
<text x="88.9" y="42.9">16</text>
<text x="61.5" y="48">3</text>
<text x="61.5" y="53.1">5</text>
<text x="88.9" y="53.1">13</text>
<text x="88.9" y="50.5">14</text>
<text x="61.5" y="55.6">6</text>
<text x="61.5" y="58.2">7</text>
<text x="88.9" y="58.2">11</text>
<text x="60.9" y="65.8">19</text>
<text x="61.5" y="60.7">8</text>
<text x="88.9" y="60.7">10</text>
<text x="60.9" y="70.9">18</text>
<text x="88.9" y="70.9">17</text>
<text x="89.5" y="68.3">9</text>
<text x="178.4" y="129.3">2</text>
<text x="178.4" y="131.8">6</text>
<text x="178.4" y="126.7">8</text>
<text x="196.1" y="129.3">1</text>
<text x="196.1" y="131.8">7</text>
<text x="178.4" y="136.9">4</text>
<text x="178.4" y="134.4">5</text>
<text x="196.1" y="136.9">3</text>
<text x="70.4" y="142">3</text>
<text x="70.4" y="139.4">4</text>
<text x="106" y="142">3</text>
<text x="106" y="139.4">4</text>
<text x="70.4" y="147.1">1</text>
<text x="70.4" y="144.5">2</text>
<text x="106" y="147.1">1</text>
<text x="106" y="144.5">2</text>
</g>
<g font-size="1.8" fill="#006464">
<text x="64" y="44">FMI</text>
<text x="64" y="46.6">TXO</text>
<text x="85" y="46.6">RIN</text>
<text x="85.2" y="44">LIN</text>
<text x="64" y="49.1">RFGND</text>
<text x="83.5" y="51.7">LOUT</text>
<text x="64" y="54.2">~{RST}</text>
<text x="64" y="56.7">~{SEN}</text>
<text x="64" y="59.3">SCLK</text>
<text x="83.3" y="54.2">ROUT</text>
<text x="84.6" y="59.3">VDD</text>
<text x="64" y="61.8">SDIO</text>
<text x="84.3" y="64.4">GND</text>
<text x="85.2" y="61.8">VIO</text>
<text x="64" y="72">GPO2/~{INT}</text>
<text x="64" y="66.9">GPO1</text>
<text x="83.1" y="72">GPO3</text>
<text x="83.4" y="69.4">RCLK</text>
<text x="180.8" y="130.4">IN1</text>
<text x="180.8" y="127.9">VDD</text>
<text x="191.2" y="130.4">VO1</text>
<text x="180.8" y="135.5">SHT</text>
<text x="180.8" y="132.9">IN2</text>
<text x="191.2" y="132.9">VO2</text>
<text x="180.8" y="138">GND</text>
<text x="191.2" y="138">BYP</text>
</g>
<g font-size="1.2" fill="#0f0f0f">
<text x="220.8" y="27.7">TXO</text>
<text x="153.8" y="30.2">ADDR</text>
<text x="220.5" y="30.2">GND</text>
<text x="55.7" y="45.5">TXO</text>
<text x="55.9" y="42.9">FMI</text>
<text x="94" y="42.9">LIN</text>
<text x="94" y="45.5">RIN</text>
<text x="55.4" y="48">GND</text>
<text x="94" y="53.1">ROUT</text>
<text x="94" y="50.6">LOUT</text>
<text x="54.7" y="55.6">ADDR</text>
<text x="54.8" y="58.2">SCLK</text>
<text x="54.6" y="65.8">GPO1</text>
<text x="54.6" y="70.9">GPO2</text>
<text x="218.5" y="73.4">RIN</text>
<text x="218.6" y="81">LIN</text>
<text x="45.7" y="142">SDIO</text>
<text x="45.7" y="139.5">SCLK</text>
<text x="95.4" y="139.5">SCLK</text>
<text x="95.7" y="142">SDIO</text>
</g>
<g font-size="1.2" fill="#006464">
<text x="55.1" y="60.7">SDIO</text>
<text x="138.7" y="126.8">LOUT</text>
<text x="138.5" y="134.4">ROUT</text>
<text x="221" y="142">FMI</text>
</g>
<g font-size="1.2" fill="#840000">
<text x="96.6" y="76.2">2</text>
<text x="100.3" y="76.2">1</text>
</g>
</svg>
